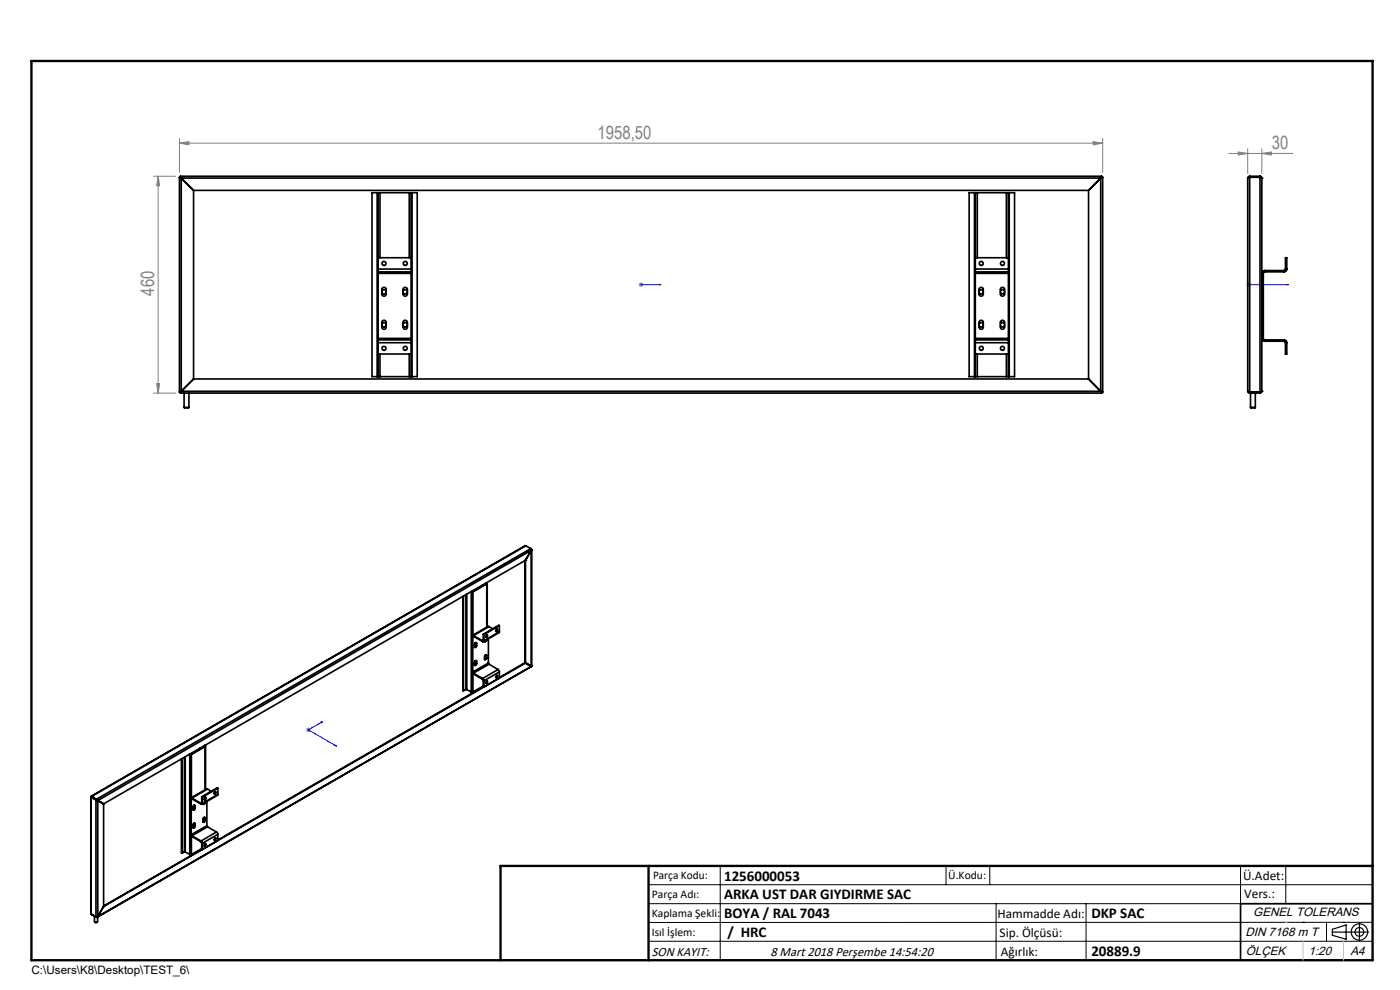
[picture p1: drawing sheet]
<svg xmlns="http://www.w3.org/2000/svg" width="297mm" height="210mm" viewBox="0 0 297 210" stroke-linecap="round" stroke-linejoin="round" font-family="sans-serif">
<g fill="none" stroke="#000" stroke-width=".25">
<path d="M282.6 197.7h7.8M282.6 197.1l3-.9v3l-3-.8zM288.4 195.8v3.8M106.2 203.7h185"/>
<circle cx="288.4" cy="197.7" r="1.74"/>
<circle cx="288.4" cy="197.7" r=".93"/>
</g>
<path d="M135.9 60.4h.2zM136 60.4h.1M136 60.4h4.2M140.2 60.4h-.4h.4M264.8 60.4h.2zM264.9 60.4h.1M264.9 60.4h8.5M273.4 60.4h-.5h.5M68 153.2l.4-.1-.2 .2zM68.4 153.1l-3 1.7 6 3.5M71 158.1h.2l.2 .2z" fill="none" stroke="#00f" stroke-width=".21"/>
<g fill="none" stroke="#808080" stroke-width=".21">
<path d="M32.6 37.4h4.7M33.5 37.4l.4 2h-.7zM33.5 37.4v46M38.1 30.4l2-.4v.7zM38.1 29.4v7.2M38.1 30.4h195.8M231.9 30l2 .4-2 .3zM233.9 29.4v7.2M260.7 32.6h13.5M262.7 32.2l2 .4-2 .3zM264.7 31.6v5.2M267.7 32.6l2-.4v.7z"/>
<path d="M267.7 31.6v5.2M136 59.9v1M264.9 59.9v1M135.5 60.4h1M135.6 60l.7 .7M136.3 60l-.7 .7M264.4 60.4h1M264.5 60l.8 .7M265.3 60l-.8 .7M32.6 83.4h4.7M33.2 81.4h.7l-.4 2zM64.9 154.8h1"/>
<path d="M65.1 154.5l.7 .7M65.4 154.3v1M65.8 154.5l-.7 .7"/>
</g>
<g fill="none" stroke="#000" stroke-width=".21">
<path d="M137.6 187.7h153.6M137.6 191.7h153.6M137.6 199.7h153.6M152.8 183.7v20M200.7 183.7v4M210 183.7v4M211.3 191.7v12M230.4 191.7v12M263.2 183.7v20M272.8 183.7v8M276.4 195.6h.1M281.4 195.6v4.1"/>
<path d="M285 195.6h.1M291.2 195.6l-153.6 .1"/>
</g>
<path d="M291.2 191.7h-28v12" fill="none" stroke="#000" stroke-width=".35"/>
<path d="M6.7 12.9h284.5v190.8h-284.5zM137.6 183.7v20M291.2 183.7h-185v20" fill="none" stroke="#000" stroke-width=".5"/>
<path d="M276.4 199.7v4M285 199.7v4" fill="none" stroke="#c0c0c0" stroke-width=".21"/>
<path d="M272.8 195.6h.1" fill="none" stroke="#c0c0c0" stroke-width=".25"/>
<g fill="#00f">
<path d="M139.8 60.4h.4zM135.9 60.4h.2z"/>
<path d="M68 153.2l.2 .1 .2-.2zM71 158.1l.4 .2-.2-.2z"/>
<path d="M264.8 60.4h.2zM272.9 60.4h.5z"/>
</g>
<g fill="#808080">
<path d="M38.1 30.4l2-.4v.7zM231.9 30l2 .4-2 .3z"/>
<path d="M262.7 32.2l2 .4-2 .3zM267.7 32.6l2-.4v.7z"/>
<path d="M33.2 81.4h.7l-.4 2zM33.5 37.4l.4 2h-.7z"/>
</g>
<g fill="none" stroke="#000" stroke-width=".35">
<path d="M38.1 37.6l.4 .2M38.1 37.6h.2M38.1 37.6v45.6M38.3 37.4l.2 .4M38.3 37.6l.2 .2M38.3 37.4h195.4M38.3 37.4v.2M38.5 37.8h.1M38.5 37.8v45.2M38.5 37.8l2.6 2.6M38.5 37.8h195M233.5 37.8h.1"/>
<path d="M233.5 37.8v45.2M233.5 37.8l-2.6 2.6M233.7 37.4l-.2 .4M233.7 37.6l-.2 .2M233.7 37.4v.2M233.7 37.6h.2M233.9 37.6l-.4 .2M233.9 37.6v45.6M264.7 37.8v45.2M265.1 37.6l-.4 .2M265.1 37.6h-.1M265.1 37.4l-.3 .1-.1 .3"/>
<path d="M265.1 37.4h2.2M265.1 37.6h2.2M265.1 37.4v46M267.3 37.6l.4 .2M267.3 37.6h.1M267.3 37.4l.4 .4M267.3 37.4v46M267.7 37.8h.1M267.7 37.8v45.2M41.1 40.4v40M41.1 40.4h189.8M80 40.9h.2"/>
<path d="M80 40.9h-1.1v39h1.1M80 40.9v39M80.2 40.9h.4M80.2 57.1v.6M80.2 57.7v.3M80.2 57.7h7M80.2 57.1h7M80.2 54.7h7M80.2 58h7M80.2 40.9v16.2M80.2 58v13.8M80.6 40.9h6.2"/>
<path d="M80.6 40.9v13.8M86.8 40.9h.4M86.8 40.9v13.8M87.2 40.9h.2M87.2 57.1v.6M87.2 57.7v.3M87.2 40.9v16.2M87.2 58v13.8M87.4 40.9h1.1v39h-1.1M87.4 40.9v39M206.7 40.9h.2M206.7 40.9h-1.1v39h1.1"/>
<path d="M206.7 40.9v39M206.9 40.9h.4M206.9 57.1v.6M206.9 57.7v.3M206.9 40.9v16.2M206.9 58v13.8M206.9 57.7h7M206.9 57.1h7M206.9 54.7h7M206.9 58h7M207.3 40.9h6.2M207.3 40.9v13.8"/>
<path d="M213.5 40.9h.4M213.5 40.9v13.8M213.9 40.9h.2M213.9 57.1v.6M213.9 57.7v.3M213.9 40.9v16.2M213.9 58v13.8M214.1 40.9h1.1v39h-1.1M214.1 40.9v39M230.9 40.4v40M268 58v13.8M268.3 57.4a.6 .6 0 0 0-.6 .6h.3"/>
<path d="M268.3 57.7l-.3 .3M268.3 57.7h4.1M268.3 57.4v.3M268.3 57.4h4.1M272.4 57.4v.3M272.7 57.1l-.3 .3M272.7 57.1h.3M272.7 57.1v-2.4h.3v2.4M273 57.1a.6 .6 0 0 1-.6 .6M80 79.9h.2M80.2 79.9h.4M80.2 72.1v.6"/>
<path d="M80.2 71.8v.3M80.2 72.7h7M80.2 75.1h7M80.2 72.1h7M80.2 71.8h7M80.2 72.7v7.2M80.6 79.9h6.2M80.6 75.1v4.8M81 61.8l.2-.4h.5l.2 .4M81 68.7l.2-.3h.5l.2 .3M81 69l.2 .3h.5l.2-.3M81 62l.2 .3h.5l.2-.3"/>
<path d="M81.1 61.1a.47 .47 0 0 1 .5-.1 .47 .47 0 0 1 .3 .4v1a.46 .46 0 0 1-.4 .4 .46 .46 0 0 1-.5-.4zM81.1 68.1a.46 .46 0 0 1 .5-.2 .46 .46 0 0 1 .3 .5v1a.46 .46 0 0 1-.4 .4 .46 .46 0 0 1-.5-.4zM85.5 61.8l.2-.4h.5l.2 .4M85.5 68.7l.2-.3h.5l.2 .3M85.5 69l.2 .3h.5l.2-.3M85.5 62l.2 .3h.5l.2-.3M85.6 61.1a.47 .47 0 0 1 .5-.1 .47 .47 0 0 1 .3 .4v1a.46 .46 0 0 1-.4 .4 .46 .46 0 0 1-.5-.4zM85.7 68a.47 .47 0 0 1 .5 0 .47 .47 0 0 1 .2 .4v1a.46 .46 0 0 1-.4 .4 .46 .46 0 0 1-.5-.4zM86.8 79.9h.4M86.8 75.1v4.8M87.2 79.9h.2M87.2 72.1v.6"/>
<path d="M87.2 71.8v.3M87.2 72.7v7.2M206.7 79.9h.2M206.9 79.9h.4M206.9 72.1v.6M206.9 71.8v.3M206.9 72.7v7.2M206.9 72.7h7M206.9 75.1h7M206.9 72.1h7M206.9 71.8h7M207.3 79.9h6.2"/>
<path d="M207.3 75.1v4.8M207.7 68.7l.2-.3h.5l.2 .3M207.7 69l.2 .3h.5l.2-.3M207.7 61.8l.2-.4h.5l.2 .4M207.7 62l.2 .3h.5l.2-.3M207.8 61.1a.45 .45 0 0 1 .5-.1 .45 .45 0 0 1 .3 .4v1a.44 .44 0 0 1-.4 .4 .44 .44 0 0 1-.5-.4zM207.9 68a.44 .44 0 0 1 .4 0 .44 .44 0 0 1 .3 .4v1a.44 .44 0 0 1-.4 .5 .44 .44 0 0 1-.5-.5v-1.1zM212.2 61.8l.2-.4h.5l.2 .4M212.2 62l.2 .3h.5l.2-.3M212.2 68.7l.2-.3h.5l.2 .3M212.2 69l.2 .3h.5l.2-.3M212.4 68a.44 .44 0 0 1 .5 0 .44 .44 0 0 1 .2 .4v1a.44 .44 0 0 1-.4 .4 .44 .44 0 0 1-.5-.4v-1.1z"/>
<path d="M212.4 61.1a.44 .44 0 0 1 .4-.1 .44 .44 0 0 1 .3 .4v1a.44 .44 0 0 1-.4 .4 .44 .44 0 0 1-.5-.4v-1.1zM213.5 79.9h.4M213.5 75.1v4.8M213.9 79.9h.2M213.9 72.1v.6M213.9 71.8v.3M213.9 72.7v7.2M268 71.8l.3 .3M268 71.8h-.3a.6 .6 0 0 0 .6 .6M268.3 72.1h4.1M268.3 72.1v.3M268.3 72.4h4.1"/>
<path d="M272.4 72.4l.3 .3M272.4 72.1a.6 .6 0 0 1 .6 .6M272.4 72.1v.3M272.7 72.7h.3M272.7 72.7v2.4h.3v-2.4M38.1 83.2h.2M38.3 83.2v.2M38.3 83.4h195.4M38.5 83l-.4 .2M38.5 83l-.2 .2M38.5 83l-.2 .4M38.5 83h.1"/>
<path d="M38.5 83h195M39.1 86.4h1M39.1 83.4v3M40.1 83.4v3M41.1 80.4l-2.6 2.6M41.1 80.4h189.8M230.9 80.4l2.6 2.6M233.5 83l.4 .2M233.5 83l.2 .2M233.5 83l.2 .4M233.5 83h.1M233.7 83.2v.2"/>
<path d="M233.7 83.2h.2M264.7 83l.4 .2M264.7 83l.1 .2 .3 .2M265 83.1l.1 .1M265.1 83.2h2.2M265.1 83.4h2.2M265.3 86.4h1M265.3 83.4v3M266.3 83.4v3M266.6 83.2h.1M267.4 83.1l-.1 .1M267.7 83l-.4 .2"/>
<path d="M267.7 83l-.4 .4M267.7 83h.1M111.4 118.9v21.7M111.5 118.8h.1M111.5 118.8l-89.5 51.7M111.5 118.8v21.8M111.5 115.8l-92.2 53.1M111.5 115.8l-92.1 53.1M111.5 115.8l1.1 .6M112.6 116.4l.1 .3M112.6 116.4l-92.1 53.1M112.6 116.4h.1"/>
<path d="M112.7 116.7h.1M112.7 116.4v.3M112.7 116.7l-92 53.1M112.7 116.7l-1.2 2.1M112.7 116.7v24.6M112.7 116.4h-.1M112.8 116.6l-.1 24.7M98.2 126.5l.1 20M98.3 126.5v20M98.8 126.1v20.2M99 126v20.3M99.9 125.5h.1"/>
<path d="M100 125.5h.3M100 125.5v21.3M100 125.5h.1M100.2 135l.1 .1M100.2 135v7.5M100.3 125.5h.1M100.3 135.1v7.4M100.3 125.5v9.2M100.4 134.8h-.2v.2M100.4 135l-.1 .1M100.4 135l2 1.1M100.4 134.8v.2"/>
<path d="M100.4 134.8l2 1.1M100.7 136.5l.2 .1M100.8 136.9h.1M100.8 136.9h-.1M100.8 136.4l.1 .2M100.9 136.9l-.2 .1M100.9 136.6l-.1 .3M101 136.9l-.3 .4M101 136.7l-.1 .2M101 136.4h.1M101 136.3v.6M101 136.9l.1 .1"/>
<path d="M101.1 136.4l-.2-.1-.2 .3 .1 .8 .3-.4M101.1 136.4v.6M102.2 124.2v.2M102.2 124.2v.1M102.4 135.9v.2M102.5 135.8l-.1 .1M102.5 134.5l.2 .1M102.5 135.8l.2 .1M102.5 134.5v1.3M102.7 135.9l-.1 .2h-.2M102.7 134.6v1.3M102.8 136h.1"/>
<path d="M102.8 139.1h.2M102.9 139.4l.1 .1M102.9 139.4l-.1 .1M102.9 139.1h.1M103 139.5l-.2 .1M103 139.1l-.1 .3M103 135.8l-.2 .3M103.1 139.5l-.3 .4M103.1 139.3l-.1 .2M103.1 139h.1M103.1 138.9v.6M103.1 139.5l.1 .1"/>
<path d="M103.1 134.8l.1-.1a.2 .2 0 0 1 .2 .3 .2 .2 0 0 1-.4 0zM103.1 123.7h.1M103.2 123.7v.1M103.2 123.8l-2.9 1.7M103.2 123.8l.1 .1M103.2 139v-.1l-.3 .1-.1 .8M103.2 139.6l-.2 .3-.1 .1-.1-.2M103.2 135.7l-.2 .4-.1 .1-.1-.2M103.2 123.6h.1M103.2 139v.6M103.3 123.6v.3M103.3 123.9l-3 1.6"/>
<path d="M103.3 123.6l-.1 .1M103.3 123.9v9.1M103.3 134.7l-.3 .4M103.4 123.7v9.3M103.6 135.5v5.1M103.8 132.9h-.3l-3.3 1.9M103.8 132.9l-3.4 1.9M103.8 132.9l.7 .5M105.2 133.7l.1 .1M105.3 133.5a.21 .21 0 0 1 .2 .3 .21 .21 0 0 1-.3 0zM105.4 133.4l-.2 .5M105.9 134v.2l-3.3 1.9"/>
<path d="M105.9 134l-3.2 1.9M105.9 132.7l-.1-.1-3.3 1.9M105.9 132.7l-3.2 1.9M105.9 132.7v1.3M40.3 159.9v.1M40.3 160h.2M40.3 160h.1M40.5 160h.1M42.4 158.7v.2M42.5 158.7v.1M43.4 158.1l.1 .1M43.5 158.2v.1"/>
<path d="M43.5 158.3l-3 1.7M43.5 158.3v.1M43.5 158.1h.1M43.5 158.1v.3M43.5 158.4l-2.9 1.6M43.5 158.1v.1M43.5 158.4v9.1M43.6 158.2v9.3M98.8 146.3h.2M98.8 146.3l-.5 .2M99 146.3l1 .5M100 146.8h.3"/>
<path d="M100.2 142.5l.2 .5M100.2 142.5h.1M100.3 142.5l.1 .3M100.3 142.9v3.9M100.4 142.8v.2M100.4 142.8l2 1.1M100.4 143l2 1.1M100.7 140.3l.2 .1M100.8 140.7h.1M100.8 140.7h-.1M100.8 140.3l.1 .1M100.9 140.7l-.2 .2"/>
<path d="M100.9 140.4l-.1 .3M101 140.7l-.3 .4M101 140.5l-.1 .2M101 140.1v.6M101 140.2l.1 .1M101 140.7l.1 .1M101.1 140.3l-.1-.2-.2 .2-.1 .8h.2l.2-.3M101.1 140.3v.5M102.4 143.9l.3 .5M102.4 144.1l.1 .2M102.4 143.9v.2M102.5 145.5l-2.2 1.3"/>
<path d="M102.5 144.3v1.4h.2M102.5 144.3l.2 .1M102.6 145.7l-56.4 32.5M102.7 144.4v1.3M103.2 144.6l.1-.1a.21 .21 0 0 1 .1 .3 .21 .21 0 0 1-.4 0zM103.3 144.5v.2M103.3 144.5l-.3 .4M103.6 140.6l.2 .3M103.6 140.6l-3.3 1.9M103.8 140.9l-3.4 1.9M103.8 140.9l1.9 1.1M105.2 143.4l.1-.1a.2 .2 0 0 1 .2 .3 .2 .2 0 0 1-.3 0z"/>
<path d="M105.4 143.3l-.2 .4M105.7 142l.2 .5M105.7 142l-3.3 1.9M105.9 142.5v1.3l-3.2 1.9M105.9 142.5l-3.2 1.9M111.4 140.6h.1M111.4 140.6l1.3 .7M111.4 140.6l-5.5 3.1M111.5 140.6l-89.5 51.7M111.5 140.7h.1M111.5 140.7l1.1 .6M112.6 141.3h.1"/>
<path d="M112.7 141.3l-92.1 53.3M112.7 141.3l-92 53.1M19.3 169v24.9M19.3 169v.1M19.3 169.1l1.1 .6M19.3 169.1v24.8M19.3 169h.1M19.4 169h.1M19.4 168.9l-.1 .1M19.4 169l-.1 .1M19.4 169l1.1 .6M19.4 168.9l1.1 .6"/>
<path d="M19.4 168.9v.1M20.4 169.7l.3 .1M20.4 169.7v24.8M20.5 169.6l.2 .1M20.5 169.5l.2 .3M20.5 169.6l-.1 .1M20.5 169.5v.1M20.7 169.7v.1M20.7 169.7l1.3 .8M20.7 169.8v24.6M20.7 169.8l1.3 .7M22 170.5v21.8"/>
<path d="M38.5 161l.1 20M38.6 160.9v20.1M39.1 160.6v20.1M39.3 160.5v20.2M40.2 160h.1M40.3 160h.3M40.3 160v21.2M40.4 177l.3 .4M40.4 169.5h.2M40.4 177l.2 .1M40.4 169.5v7.5M40.6 177.1l.1 .2"/>
<path d="M40.6 169.5v7.6M40.6 160v9.2M40.6 177.4v3.8M40.7 169.3h-.2l-.1 .2M40.7 169.5h-.1M40.7 169.5l2 1.1M40.7 169.3v.2M40.7 177.3v.1M40.7 169.3l2 1.1M40.7 177.3l2 1.1M40.7 177.4l2 1.2M41 171l.1-.1 .1 .2"/>
<path d="M41 174.8l.1-.1 .1 .2M41.1 171.4h.1M41.1 171.4h-.1M41.1 175.2h.1M41.1 175.2h-.1M41.1 170.9l.1 .2M41.1 174.8l.1 .1M41.1 171.4l-.1 .1M41.1 175.2l-.1 .1M41.2 171.1l-.1 .3M41.2 174.9l-.1 .3M41.2 171.4l-.2 .4"/>
<path d="M41.2 175.2l-.2 .4M41.2 171.2l-.1 .2M41.2 175l-.1 .2M41.2 170.8l.2 .1M41.2 170.8v.6M41.2 174.6v.6M41.2 171.4l.2 .1M41.2 174.7h.2M41.2 175.2l.2 .1M41.4 170.9l-.1-.1-.2 .1-.1 .8a.18 .18 0 0 0 .2 .2 .18 .18 0 0 0 .1-.2l.1-.2M41.4 175.3l-.1 .2a.18 .18 0 0 1-.1 .2 .18 .18 0 0 1-.2-.2M41.4 174.7l-.1-.1-.2 .1-.1 .8"/>
<path d="M41.4 170.9v.6M41.4 174.7v.6M42.7 178.4l.2 .5M42.7 178.6l.1 .2M42.7 170.4v.2M42.7 178.4v.2M42.8 170.3l-.1 .1M42.8 169l.1 .1M42.8 170.3l.1 .1M42.8 169v1.3M42.8 178.8v1.3l.1 .1M42.8 178.8l.1 .1"/>
<path d="M42.9 170.4v.2h-.2M42.9 169.1v1.3M42.9 178.9v1.3M43.1 173.6l.2-.1v.1M43.2 173.9l.1 .1M43.2 173.9l-.1 .1M43.2 173.5l.1 .1M43.3 174l-.2 .1M43.3 173.6l-.1 .3M43.3 170.3l-.2 .3M43.4 174l-.3 .4M43.4 173.8l-.1 .2"/>
<path d="M43.4 173.4l.1 .1M43.4 173.3v.7M43.4 174l.1 .1M43.5 170.2h.1M43.5 169.2a.21 .21 0 0 1 .2 .3 .21 .21 0 0 1-.4 0zM43.5 173.5l-.1-.2-.2 .2-.1 .8a.18 .18 0 0 0 .2 .2 .18 .18 0 0 0 .1-.2l.1-.2M43.5 170.2l-.1 .3a.18 .18 0 0 1-.1 .1 .18 .18 0 0 1-.2-.1M43.5 179a.2 .2 0 0 1 .2 .3 .2 .2 0 0 1-.4 0zM43.5 173.5v.6M43.5 179.2l.1-.2-.3 .4M43.6 169.1l-.3 .5M43.9 175.1l.1 .3"/>
<path d="M43.9 170v5.1M43.9 175.1l-3.3 2M44 167.4l-.2-.1-3.3 2M44 167.4l-3.3 1.9M44 167.4l.8 .4M44 175.4l-3.3 1.9M44 175.4l1.9 1.1M45.4 168.2l.2 .1M45.5 168h.1a.19 .19 0 0 1 .2 .3 .21 .21 0 0 1-.4-.1zM45.6 177.8a.21 .21 0 0 1 .2 .3 .21 .21 0 0 1-.4 0zM45.7 167.9l-.3 .5M45.7 177.7l-.3 .4"/>
<path d="M45.9 176.5l.3 .5M45.9 176.5l-3.2 1.9M46.2 168.5l-.1 .2-3.2 1.9M46.2 167.2l-3.3 1.9M46.2 167.2v1.3M46.2 177v1.3l-3.3 1.9M46.2 168.5l-3.3 1.9M46.2 167.2l-.1-.1-3.3 1.9M46.2 177l-3.3 1.9M19.3 193.9l1.1 .6M19.4 194h.1M19.4 194l1.1 .6"/>
<path d="M20 194.3v1.2l.2 .2 .5-.2v-1M20.1 195.6h.5M20.5 194.5v.1M20.7 194.4l-.3 .1M20.7 194.4h.1M20.7 194.4l-.2 .2M22 192.3h.1M22 192.3l-1.3 2.1M39.1 180.7h.2M39.1 180.7l-.5 .3M39.3 180.7l1 .5M40.3 181.2h.3"/>
<path d="M42.8 180l-2.2 1.2"/>
<circle cx="81.5" cy="55.9" r=".43"/>
<circle cx="86" cy="55.9" r=".43"/>
<circle cx="208.2" cy="55.9" r=".43"/>
<circle cx="212.7" cy="55.9" r=".43"/>
<circle cx="81.5" cy="73.9" r=".43"/>
<circle cx="86" cy="73.9" r=".43"/>
<circle cx="208.2" cy="73.9" r=".43"/>
<circle cx="212.7" cy="73.9" r=".43"/>
</g>
<g font-size="3.9" fill="#808080">
<text x="126.7" y="29.5">1958,50</text>
<text x="269.8" y="31.7">30</text>
<text x="32.7" y="62.7" transform="rotate(-90 32.7 62.7)">460</text>
</g>
<g font-size="3.2">
<text x="153.6" y="190.8">ARKA UST DAR GIYDIRME SAC</text>
<text x="153.6" y="186.8">1256000053</text>
<text x="153.6" y="194.8">BOYA / RAL 7043</text>
<text x="231.5" y="194.8">DKP SAC</text>
<text x="154.3" y="198.8">/ HRC</text>
<text x="231.5" y="202.8">20889.9</text>
</g>
<g font-size="2.8">
<text x="263.7" y="186.7">Ü.Adet:</text>
<text x="263.9" y="190.5">Vers.:</text>
<text x="211.6" y="194.8">Hammadde Adı:</text>
<text x="138.3" y="202.8">SON KAYIT:</text>
<text x="163.4" y="202.8">8 Mart 2018 Perşembe 14:54:20</text>
<text x="212.1" y="198.7">Sip. Ölçüsü:</text>
<text x="212.3" y="202.7">Ağırlık:</text>
</g>
<g font-size="2.6">
<text x="265.9" y="194.4">GENEL TOLERANS</text>
<text x="264.2" y="198.5">DIN 7168 m T</text>
<text x="264.3" y="202.6">ÖLÇEK</text>
<text x="277.6" y="202.6">1:20</text>
<text x="286.5" y="202.6">A4</text>
</g>
<g font-size="2.5">
<text x="138.3" y="190.5">Parça Adı:</text>
<text x="138.5" y="186.5">Parça Kodu:</text>
<text x="201.2" y="186.5">Ü.Kodu:</text>
<text x="138.3" y="194.5">Kaplama Şekli:</text>
<text x="138.3" y="198.6">Isıl İşlem:</text>
<text x="6.7" y="206.7">C:\Users\K8\Desktop\TEST_6\</text>
</g>
</svg>
